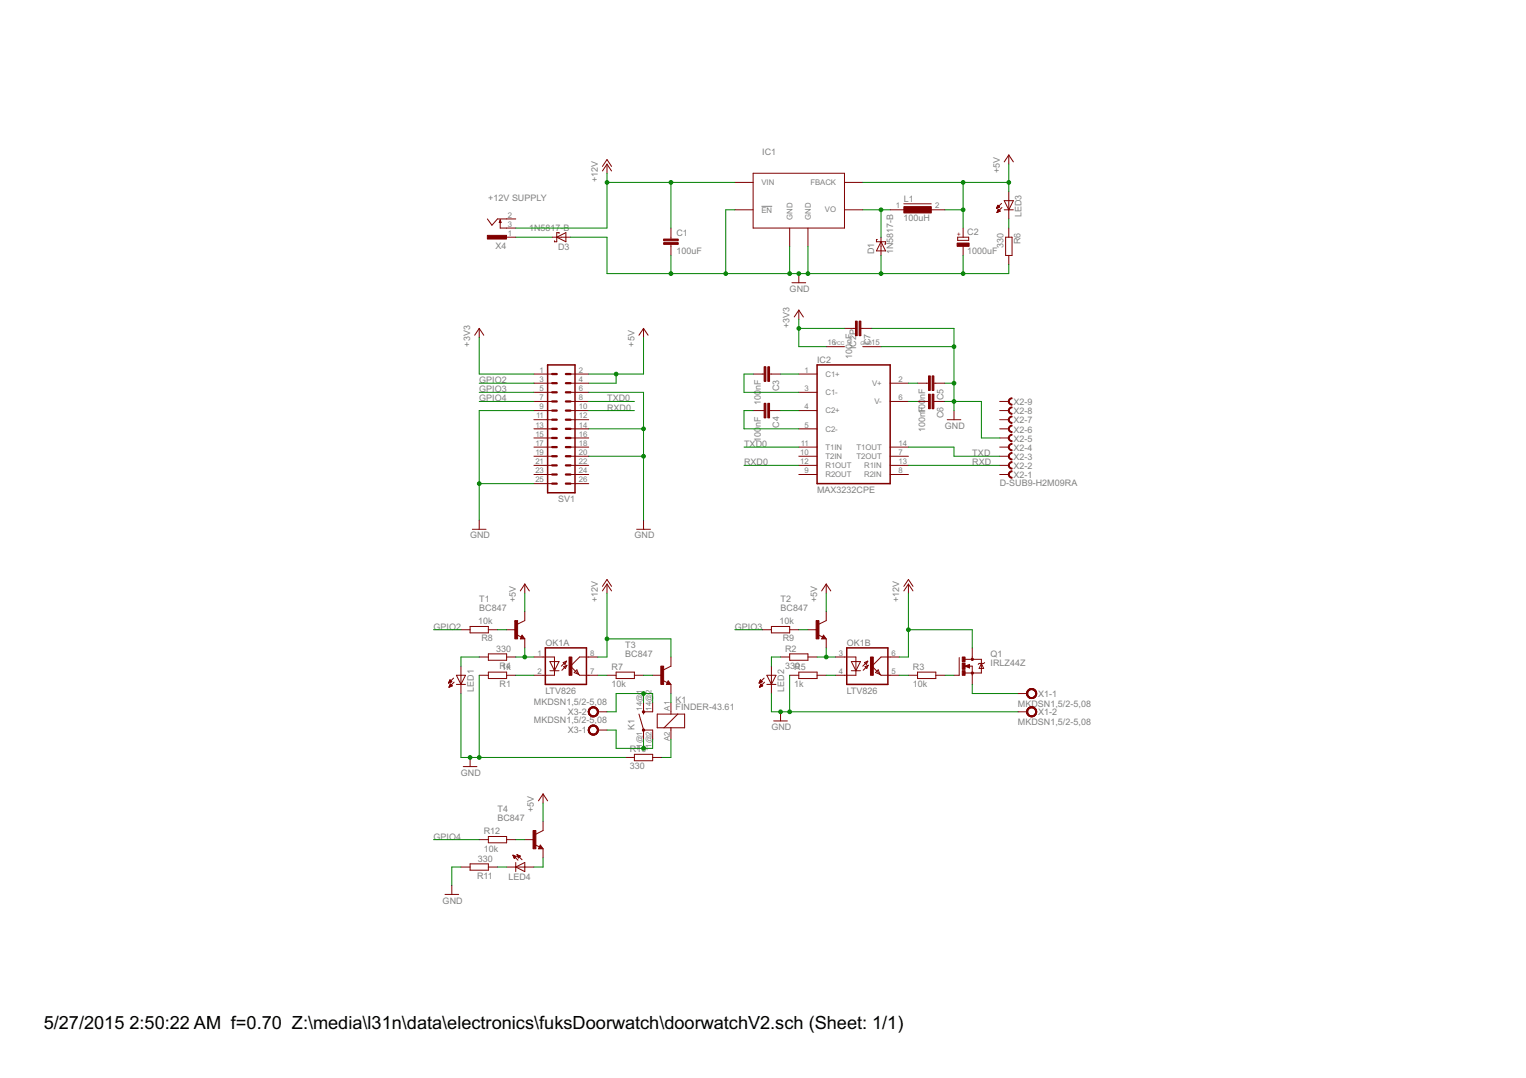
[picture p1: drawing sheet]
<svg xmlns="http://www.w3.org/2000/svg" width="297mm" height="210mm" viewBox="0 0 297 210" stroke-linecap="round" stroke-linejoin="round" font-family="sans-serif">
<path d="M148.2 40.2h2.1" fill="none" stroke="#808080" stroke-width=".19"/>
<g fill="none" stroke="#800000" stroke-width=".19">
<path d="M117.3 32.4l.9-1.3 .8 1.3M118.2 32l.8 1.3M118.2 32l-.9 1.3M118.2 32v1.7M143 35.5h3.6M146.6 33.7h17.8v10.7h-17.8zM164.4 35.5h3.5M175.9 39.7h5.4M194.9 39.6l-.9 1M195.5 39.1h1.8l-.9 1.8zM196.4 30.2l.9 1.3M196.4 30.2l-.9 1.3"/>
<path d="M196.4 30.2v1.8M196.4 37.3v5.3M94.9 42.6l.9 1.3 1-1.3h3.6M97.4 42.8v1.6h3M97.4 42.8l.1 .5h-.3zM98.6 46.2h1.8M107.5 46.2h3.5M108.4 46.2l1.8-.9v1.8zM108.8 45.5v-.2h-.4v1.8h-.5v-.2M130.6 44.4v2.1M130.6 47.6v2.1M143 40.9h3.6"/>
<path d="M153.7 44.4v3.6M154.2 55.1h2.6M155.5 53.3v1.8M157.3 44.4v3.6M164.4 40.9h3.5M170.8 46.6h-.2v.5h1.8v.4h-.2M171.5 47.1l.9 1.8h-1.8zM171.5 46.2v3.5M173.3 40.9h3.5M180.4 40.9h3.5M186.4 46.2h2.2v.6h-2.2zM187.5 44.4v1.8"/>
<path d="M187.5 48v1.7M194 40.5h.1M194 40.4h.3M194.1 40.4h.3M194.1 41.4h.1M194.1 40.3h.5M194.1 41.3h.2M194.1 40.2h.4M194.1 41.2h.4M194.2 40.2h.2M194.2 41.1h.4M194.2 40.1h.2"/>
<path d="M194.2 41h.4M194.2 40h.1M194.2 41h.3M194.3 40.9h.2M194.3 40.8h.1M194.3 40.7l.4 .4-.6 .3zM194.6 40.3l-.4-.3-.2 .6M194.6 40.3l-.6 .3M195 40.4l-.9 1M195.5 40.9h1.8M195.7 46.2h1.3v3.5h-1.3zM196.4 44.4v1.8"/>
<path d="M196.4 49.7v1.8M93.3 63.9v1.8M93.3 63.9l.9 1.4M93.3 63.9l-.9 1.4M103.9 72.8h3.6M103.9 74.6h3.6M103.9 76.4h3.6M103.9 78.2h3.6M103.9 79.9h3.6M111 72.8h3.6M111 74.6h3.6M111 76.4h3.6"/>
<path d="M111 78.2h3.6M111 79.9h3.6M125.3 63.9v1.8M125.3 63.9l.9 1.4M125.3 63.9l-.9 1.4M146.6 72.8h2.1M146.6 79.9h2.1M149.8 72.8h2.1M149.8 79.9h2.1M155.5 60.4v1.8M155.5 72.8h3.5M155.5 76.4h3.5"/>
<path d="M155.5 79.9h3.5M155.5 60.4l.9 1.3M155.5 60.4l-.9 1.3M160.8 67.5h3.6M164.4 63.9h2.1M167.6 63.9h2.1M167.9 67.5h3.6M173.3 74.6h3.5M173.3 78.2h3.5M178.6 74.6h2.1M178.6 78.2h2.1M181.8 74.6h2.1"/>
<path d="M181.8 78.2h2.1M185.7 79.9v1.8M194.6 78.2h1.8M194.6 79.9h1.8M103.9 81.7h3.6M103.9 83.5h3.6M103.9 85.3h3.6M103.9 87.1h3.6M103.9 88.8h3.6M103.9 90.6h3.6M103.9 92.4h3.6M103.9 94.2h3.6"/>
<path d="M111 81.7h3.6M111 83.5h3.6M111 85.3h3.6M111 87.1h3.6M111 88.8h3.6M111 90.6h3.6M111 92.4h3.6M111 94.2h3.6M155.5 83.5h3.5M155.5 87.1h3.5M155.5 88.8h3.5M155.5 90.6h3.5"/>
<path d="M155.5 92.4h3.5M173.3 87.1h3.5M173.3 88.8h3.5M173.3 90.6h3.5M173.3 92.4h3.5M184.4 81.7h2.6M194.6 81.7h1.8M194.6 83.5h1.8M194.6 85.3h1.8M194.6 87.1h1.8M194.6 88.8h1.8M194.6 90.6h1.8"/>
<path d="M194.6 92.4h1.8M91.9 103.1h2.7M93.3 101.3v1.8M102.2 119.1v1.7l-1.5 .7M102.2 113.7v1.8M102.2 113.7l.8 1.4M102.2 113.7l-.9 1.4M117.3 114.2l.9-1.4 .8 1.4M118.2 113.7v1.8M118.2 113.7l.8 1.4M118.2 113.7l-.9 1.4M123.9 103.1h2.7"/>
<path d="M125.3 101.3v1.8M160.8 113.7l.9 1.4M160.8 113.7l-.9 1.4M160.8 113.7v1.8M160.8 119.1v1.7l-1.4 .7M175.9 114.2l.9-1.4 .9 1.4M176.8 113.7l.9 1.4M176.8 113.7l-.9 1.4M176.8 113.7v1.8M87.3 132.9h.1M87.4 132.9h.2M87.4 132.8h.4"/>
<path d="M87.4 133.8h.1M87.4 132.7h.5M87.5 132.7h.4M87.5 133.7h.2M87.5 133.6h.3M87.5 132.6h.3M87.5 132.5h.2M87.5 133.6h.5M87.5 133.5h.5M87.6 132.4h.1M87.6 133.4h.3M87.6 133.3h.2"/>
<path d="M87.7 133.2h.1M87.7 133.2l.3 .3-.6 .3zM87.9 132.7l-.3-.3-.3 .6M87.9 132.7l-.6 .3M88.3 132l-1 1M88.4 132.8l-1 1M88.8 131.5h1.8l-.9 1.8zM88.8 133.3h1.8M89.7 129.7v5.3M89.7 122.6h1.8M91.5 122h3.6v1.2h-3.6zM93.3 127.9h1.8"/>
<path d="M93.3 131.5h1.8M95.1 130.9h3.5v1.2h-3.5zM95.1 127.3h3.5v1.3h-3.5zM95.1 122.6h1.7M98.6 127.9h1.8M98.6 131.5h1.8M98.6 122.6h1.8M100.6 123.6l.9 .4M101.6 123.7l.6 .7h-.9zM101.6 124l.1 .2h-.2l.1-.4 .4 .5h-.5M102.2 124.4v1.8M103.9 127.9h4v3.6h-4"/>
<path d="M107 128.8h1.8l-.9 1.8zM107 130.6h1.8M109.6 129l.7-.3-.3 .7zM109.7 129.8l.6-.3-.2 .7zM110.3 128.7l-1 1M110.3 129.5l-.9 1M112.3 130.4l.3 .9-.8-.3zM116.4 127.9h-3.6l-1.8 1.8 1.8 1.8h3.6M116.4 138.6h1.8M118.2 131.5h1.7M119.9 130.9h3.6v1.2h-3.6zM123.5 131.5h1.8"/>
<path d="M124.4 139l.9 3.1v1.8M125.3 136.8v2.2M127 131.5h1.8M127 136.8v1.8h-1.7M127.9 139h5.4v2.7h-5.4zM129 132.5l.9 .4M130.1 132.6l.5 .7h-.9zM130.1 132.9l.1 .2h-.3l.2-.4 .3 .5h-.5M130.6 127.9v1.8l-1.4 .7M130.6 133.3v1.7M130.6 136.8v2.2M131.9 139l-2.6 2.7"/>
<path d="M147.8 132.9h.1M147.8 132.9h.3M147.8 132.8h.4M147.8 133.8h.1M147.9 132.7h.5M147.9 133.7h.2M147.9 132.7h.4M147.9 133.6h.4M147.9 132.6h.3M148 133.6h.4M148 132.5h.1M148 133.5h.4"/>
<path d="M148 132.4h.1M148 133.4h.3M148 133.3h.3M148.1 133.2h.1M148.1 133.2l.4 .3-.7 .3zM148.4 132.7l-.4-.3-.2 .6M148.4 132.7l-.6 .3M148.4 122.6h1.8M148.7 132l-.9 1M148.8 132.8l-1 1M149.3 131.5h1.7l-.8 1.8zM149.3 133.3h1.7"/>
<path d="M150.2 122h3.5v1.2h-3.5zM150.2 129.7v5.3M151.9 127.9h1.8M151.9 138.6v1.8M153.7 127.3h3.6v1.3h-3.6zM153.7 131.5h1.8M153.7 122.6h1.8M155.5 130.9h3.5v1.2h-3.5zM157.3 127.9h1.7M157.3 122.6h1.7M159 131.5h1.8M159.3 123.6l.8 .4"/>
<path d="M160.3 123.7l.5 .7h-.9zM160.3 124l.1 .2h-.3l.2-.4 .3 .5h-.5M160.8 124.4v1.8M162.6 127.9h4v3.6h-4M165.7 130.6h1.8M165.7 128.8h1.8l-.9 1.8zM168.3 129l.6-.3-.3 .7zM168.4 129.8l.6-.3-.3 .7zM168.9 128.7l-1 1M169 129.5l-1 1M170.4 131l.5-.6 .4 .9zM171.3 131.3l.2 .2h3.5"/>
<path d="M175 127.9h-3.5l-1.8 1.8 1.6 1.6M176.8 131.5h1.8M178.6 130.9h3.6v1.2h-3.6zM182.2 131.5h1.7M186.7 128v3.5h-1M187.8 129.7l.9-.3v.7zM187.9 128.4h3.1v2.6h-3.2M188.6 129.7h.7v3.6M189.3 126.2v2.2M191 129.2l.5 1h-.9zM191.7 129l-.2 .2h-.9l-.2 .2M198.1 135h1.8"/>
<path d="M198.1 138.6h1.8M90.2 149.3h2.6M91.5 147.5v1.8M105.7 159.9v1.8l-1.4 .7M105.7 154.6v1.8M105.7 154.6l.9 1.3M105.7 154.6l-.9 1.3M116.4 142.2h1.8M121.7 147.5h1.8M123.5 146.9h3.5v1.2h-3.5zM125.3 142.2h1.7v1.7M127 147.5h1.8"/>
<path d="M130.6 141.7v2.2M150.6 140.4h2.7M86.6 174.2h2.7M87.9 172.4v1.8M89.7 168.8h1.8M91.5 168.2h3.6v1.2h-3.6zM93.3 163.5h1.8M95.1 162.9h3.5v1.2h-3.5zM95.1 168.8h1.7M98.6 168.8h5.3M98.6 163.5h1.8M99.8 166.5l1 1"/>
<path d="M99.8 166.5l.7 .3-.4 .3M99.8 166.5l.3 .6M99.9 166.6h.1M99.9 166.7h.3M99.9 166.7h.5M100 166.8h.4M100 166.9h.4M100 167h.3M100.1 167h.1M100.1 167.1h.1M100.4 168.8l1.8-.9v1.8zM100.4 167.9v1.8"/>
<path d="M100.6 166.4l1 1M100.6 166.4l.7 .3-.4 .3zM100.6 166.4h.1M100.7 166.5h.1M100.7 166.6h.3M100.8 166.7h.4M100.8 166.8h.4M100.8 166.9h.3M100.9 167h.1M102.2 163.5h1.7M104.2 164.5l.8 .4M105.2 164.5l.5 .8h-.9z"/>
<path d="M105.2 164.9l.1 .2h-.3l.2-.4 .3 .5h-.5M105.7 165.3v1.7"/>
</g>
<g fill="#800000" stroke="#800000" stroke-width=".19">
<path d="M175.9 40.2h5.4v1.3h-5.4z"/>
<path d="M129.2 47.2h2.8v.4h-2.8z"/>
<path d="M129.2 46.5h2.8v.4h-2.8z"/>
<path d="M186.3 47.3h2.3v.7h-2.3z"/>
<path d="M148.7 71.4h.4v2.9h-.4z"/>
<path d="M149.5 71.4h.3v2.9h-.3z"/>
<path d="M148.7 78.5h.4v2.9h-.4z"/>
<path d="M149.5 78.5h.3v2.9h-.3z"/>
<path d="M180.7 73.2h.4v2.8h-.4z"/>
<path d="M181.4 73.2h.4v2.8h-.4z"/>
<path d="M180.7 76.8h.4v2.8h-.4z"/>
<path d="M181.4 76.8h.4v2.8h-.4z"/>
<path d="M166.5 62.5h.4v2.9h-.4z"/>
<path d="M167.2 62.5h.4v2.9h-.4z"/>
<path d="M110.8 127.9h.5v3.6h-.5z"/>
<path d="M169.4 127.9h.6v3.6h-.6z"/>
<path d="M187.3 130.6h.6v.9h-.6z"/>
<path d="M187.3 127.9h.6v.9h-.6z"/>
<path d="M187.3 129.1h.6v1.2h-.6z"/>
<path d="M94.9 45.8h3.7v.7h-3.7z"/>
<path d="M100.2 120.8h.6v3.6h-.6z"/>
<path d="M158.9 120.8h.5v3.6h-.5z"/>
<path d="M128.6 129.7h.6v3.6h-.6z"/>
<path d="M103.8 161.7h.5v3.6h-.5z"/>
</g>
<path d="M106.6 71.1h5.3v24.8h-5.3zM159 71.1h14.3v23.1h-14.3zM106.2 126.2h8v7.1h-8zM164.8 126.2h8v7.1h-8z" fill="none" stroke="#800000" stroke-width=".3"/>
<g fill="none" stroke="#800000" stroke-width=".44">
<path d="M107.5 79.9h.9M107.5 78.2h.9M107.5 76.4h.9M107.5 74.6h.9M107.5 72.8h.9M110.2 79.9h.8M110.2 78.2h.8M110.2 76.4h.8M110.2 74.6h.8M110.2 72.8h.8M107.5 81.7h.9M107.5 83.5h.9"/>
<path d="M107.5 85.3h.9M107.5 87.1h.9M107.5 88.8h.9M107.5 90.6h.9M107.5 92.4h.9M107.5 94.2h.9M110.2 81.7h.8M110.2 83.5h.8M110.2 85.3h.8M110.2 87.1h.8M110.2 88.8h.8M110.2 90.6h.8"/>
<path d="M110.2 92.4h.8M110.2 94.2h.8"/>
</g>
<g fill="#800000" stroke="#800000" stroke-width=".19">
<path d="M196.5 91.9l.4-.2h.1v.2a.53 .53 0 0 0-.5 .5 .53 .53 0 0 0 .5 .5v.2a.71 .71 0 0 1-.7-.4 .71 .71 0 0 1 .2-.8z" fill-rule="evenodd"/>
<path d="M196.5 90.1l.4-.2h.1v.2a.53 .53 0 0 0-.5 .5 .53 .53 0 0 0 .5 .5v.2a.71 .71 0 0 1-.7-.4 .71 .71 0 0 1 .2-.8z" fill-rule="evenodd"/>
<path d="M196.5 88.3l.4-.2h.1v.2a.53 .53 0 0 0-.5 .5 .53 .53 0 0 0 .5 .6v.2a.71 .71 0 0 1-.7-.5 .71 .71 0 0 1 .2-.8z" fill-rule="evenodd"/>
<path d="M196.5 86.6l.4-.3h.1v.2a.53 .53 0 0 0-.5 .6 .53 .53 0 0 0 .5 .5v.2a.71 .71 0 0 1-.7-.5 .71 .71 0 0 1 .2-.7z" fill-rule="evenodd"/>
<path d="M196.5 84.8l.4-.2h.1v.2a.53 .53 0 0 0-.5 .5 .53 .53 0 0 0 .5 .5v.2a.71 .71 0 0 1-.7-.4 .71 .71 0 0 1 .2-.8z" fill-rule="evenodd"/>
<path d="M196.5 83l.4-.2h.1v.2a.53 .53 0 0 0-.5 .5 .53 .53 0 0 0 .5 .5v.2a.71 .71 0 0 1-.7-.4 .71 .71 0 0 1 .2-.8z" fill-rule="evenodd"/>
<path d="M196.5 81.2l.4-.2h.1v.2a.53 .53 0 0 0-.5 .5 .53 .53 0 0 0 .5 .6v.1a.71 .71 0 0 1-.7-.4 .71 .71 0 0 1 .2-.8z" fill-rule="evenodd"/>
<path d="M196.5 79.4l.4-.2h.1v.2a.53 .53 0 0 0-.5 .5 .53 .53 0 0 0 .5 .6v.2a.71 .71 0 0 1-.7-.5 .71 .71 0 0 1 .2-.8z" fill-rule="evenodd"/>
<path d="M196.5 77.7l.4-.2h.1v.1a.53 .53 0 0 0-.5 .6 .53 .53 0 0 0 .5 .5v.2a.71 .71 0 0 1-.7-.4 .71 .71 0 0 1 .2-.8z" fill-rule="evenodd"/>
<path d="M189.1 130.9h.3v.3h-.3z" fill-rule="evenodd"/>
<path d="M189.1 128.2h.3v.3h-.3z" fill-rule="evenodd"/>
<path d="M200 134.5a.98 .98 0 0 1 1.6 0 .98 .98 0 0 1-.5 1.5 .98 .98 0 0 1-1.3-1h.2a.8 .8 0 0 1 1.2-.6 .8 .8 0 0 1 .1 1.3 .8 .8 0 0 1-1.3-.4v-.3h-.2z" fill-rule="evenodd"/>
<path d="M200 134.5a.98 .98 0 0 1 1.6 0 .98 .98 0 0 1-.5 1.5 .98 .98 0 0 1-1.3-1h.2a.8 .8 0 0 1 1.2-.6 .8 .8 0 0 1 .1 1.3 .8 .8 0 0 1-1.3-.4v-.3h-.2z" fill-rule="evenodd"/>
<path d="M200 134.5a.98 .98 0 0 1 1.6 0 .98 .98 0 0 1-.5 1.5 .98 .98 0 0 1-1.3-1h.2a.8 .8 0 0 1 1.2-.6 .8 .8 0 0 1 .1 1.3 .8 .8 0 0 1-1.3-.4v-.3h-.2z" fill-rule="evenodd"/>
<path d="M200 138a.98 .98 0 0 1 1.6 0 .98 .98 0 0 1-.5 1.5 .98 .98 0 0 1-1.3-.9h.2a.8 .8 0 0 1 1.2-.7 .8 .8 0 0 1 .1 1.4 .8 .8 0 0 1-1.3-.5v-.2h-.2z" fill-rule="evenodd"/>
<path d="M200 138a.98 .98 0 0 1 1.6 0 .98 .98 0 0 1-.5 1.5 .98 .98 0 0 1-1.3-.9h.2a.8 .8 0 0 1 1.2-.7 .8 .8 0 0 1 .1 1.4 .8 .8 0 0 1-1.3-.5v-.2h-.2z" fill-rule="evenodd"/>
<path d="M200 138a.98 .98 0 0 1 1.6 0 .98 .98 0 0 1-.5 1.5 .98 .98 0 0 1-1.3-.9h.2a.8 .8 0 0 1 1.2-.7 .8 .8 0 0 1 .1 1.4 .8 .8 0 0 1-1.3-.5v-.2h-.2z" fill-rule="evenodd"/>
<path d="M125.1 142h.3v.3h-.3z" fill-rule="evenodd"/>
<path d="M125.1 138.5h.3v.3h-.3z" fill-rule="evenodd"/>
<path d="M114.7 141.6a.98 .98 0 0 1 1.6 0 .98 .98 0 0 1-.5 1.5 .98 .98 0 0 1-1.3-.9h.2a.8 .8 0 0 1 1.2-.7 .8 .8 0 0 1 .1 1.3 .8 .8 0 0 1-1.3-.4v-.2h-.2z" fill-rule="evenodd"/>
<path d="M114.7 141.6a.98 .98 0 0 1 1.6 0 .98 .98 0 0 1-.5 1.5 .98 .98 0 0 1-1.3-.9h.2a.8 .8 0 0 1 1.2-.7 .8 .8 0 0 1 .1 1.3 .8 .8 0 0 1-1.3-.4v-.2h-.2z" fill-rule="evenodd"/>
<path d="M114.7 141.6a.98 .98 0 0 1 1.6 0 .98 .98 0 0 1-.5 1.5 .98 .98 0 0 1-1.3-.9h.2a.8 .8 0 0 1 1.2-.7 .8 .8 0 0 1 .1 1.3 .8 .8 0 0 1-1.3-.4v-.2h-.2z" fill-rule="evenodd"/>
<path d="M114.7 138a.98 .98 0 0 1 1.6 0 .98 .98 0 0 1-.5 1.5 .98 .98 0 0 1-1.3-.9h.2a.8 .8 0 0 1 1.2-.7 .8 .8 0 0 1 .1 1.4 .8 .8 0 0 1-1.3-.5v-.2h-.2z" fill-rule="evenodd"/>
<path d="M114.7 138a.98 .98 0 0 1 1.6 0 .98 .98 0 0 1-.5 1.5 .98 .98 0 0 1-1.3-.9h.2a.8 .8 0 0 1 1.2-.7 .8 .8 0 0 1 .1 1.4 .8 .8 0 0 1-1.3-.5v-.2h-.2z" fill-rule="evenodd"/>
<path d="M114.7 138a.98 .98 0 0 1 1.6 0 .98 .98 0 0 1-.5 1.5 .98 .98 0 0 1-1.3-.9h.2a.8 .8 0 0 1 1.2-.7 .8 .8 0 0 1 .1 1.4 .8 .8 0 0 1-1.3-.5v-.2h-.2z" fill-rule="evenodd"/>
</g>
<path d="M188.6 129.5l-.6 .2 .6 .2v-.2h-.1" fill="none" stroke="#800000" stroke-width=".23"/>
<g fill="none" stroke="#008000" stroke-width=".19">
<path d="M118.2 33.7v10.7h-17.8M118.2 35.5h24.8M130.6 35.5v8.9M167.9 35.5h28.5M187.5 35.5v8.9M196.4 32v5.3M100.4 46.2h7.1M111 46.2h7.2v7.1h78.2v-1.8M130.6 49.7v3.6M143 40.9h-1.7v12.4M153.7 48v5.3M157.3 48v5.3"/>
<path d="M167.9 40.9h5.4M171.5 40.9v5.3M171.5 49.7v3.6M183.9 40.9h3.6M187.5 49.7v3.6M196.4 42.6v1.8M93.3 76.4h10.6M93.3 65.7v7.1h10.6M93.3 74.6h10.6M93.3 78.2h10.6M103.9 79.9h-10.6v21.4M114.6 76.4h10.7v24.9"/>
<path d="M114.6 79.9h8.9M114.6 78.2h8.9M119.9 72.8v1.8h-5.3M125.3 65.7v7.1h-10.7M146.6 72.8h-1.8v3.6h10.7M146.6 79.9h-1.8v3.6h10.7M151.9 79.9h3.6M151.9 72.8h3.6M155.5 62.2v5.3h5.3M155.5 63.9h8.9M169.7 63.9h16v16M171.5 67.5h14.2"/>
<path d="M176.8 74.6h1.8M176.8 78.2h1.8M183.9 74.6h1.8M183.9 78.2h7.1v7.1h3.6M93.3 94.2h10.6M114.6 83.5h10.7M114.6 88.8h10.7M144.8 87.1h10.7M144.8 90.6h10.7M176.8 87.1h8.9v1.7h8.9M176.8 90.6h17.8M102.2 115.5v3.6"/>
<path d="M118.2 115.5v12.4h-1.8M160.8 115.5v3.6M176.8 115.5v12.4h-1.8M84.4 122.6h5.3M89.7 135v12.5h32M93.3 131.5v16M93.3 127.9h-3.6v1.8M96.8 122.6h1.8M100.4 127.9h3.5M100.4 131.5h3.5M102.2 126.2v1.7M116.4 131.5h1.8"/>
<path d="M118.2 124.4h12.4v3.5M125.3 135v1.8M125.3 131.5h1.7M127 136.8v-1.8h-7.1v3.6h-1.7M130.6 135v1.8M143 122.6h5.4M150.2 135v3.6h47.9M151.9 127.9h-1.7v1.8M153.7 131.5v7.1M155.5 122.6h1.8M159 127.9h3.6M160.8 126.2v1.7"/>
<path d="M160.8 131.5h1.8M175 131.5h1.8M176.8 122.6h12.5v3.6M183.9 131.5h1.8M189.3 133.3v1.7h8.8M105.7 156.4v3.5M118.2 142.2h1.7v3.5h7.1v-1.8M125.3 143.9v1.8M130.6 143.9v3.6h-1.8M84.4 163.5h8.9M89.7 168.8h-1.8v3.6M96.8 168.8h1.8"/>
<path d="M100.4 163.5h1.8M105.7 167v1.8h-1.8"/>
</g>
<g fill="#008000" stroke="#008000" stroke-width=".19">
<circle cx="155.5" cy="53.3" r=".36"/>
<circle cx="153.7" cy="53.3" r=".36"/>
<circle cx="157.3" cy="53.3" r=".36"/>
<circle cx="171.5" cy="53.3" r=".36"/>
<circle cx="141.3" cy="53.3" r=".36"/>
<circle cx="130.6" cy="53.3" r=".36"/>
<circle cx="187.5" cy="53.3" r=".36"/>
<circle cx="125.3" cy="83.5" r=".36"/>
<circle cx="125.3" cy="88.8" r=".36"/>
<circle cx="93.3" cy="94.2" r=".36"/>
<circle cx="185.7" cy="78.2" r=".36"/>
<circle cx="185.7" cy="74.6" r=".36"/>
<circle cx="185.7" cy="67.5" r=".36"/>
<circle cx="91.5" cy="147.5" r=".36"/>
<circle cx="93.3" cy="147.5" r=".36"/>
<circle cx="151.9" cy="138.6" r=".36"/>
<circle cx="153.7" cy="138.6" r=".36"/>
<circle cx="171.5" cy="40.9" r=".36"/>
<circle cx="187.5" cy="40.9" r=".36"/>
<circle cx="187.5" cy="35.5" r=".36"/>
<circle cx="196.4" cy="35.5" r=".36"/>
<circle cx="119.9" cy="72.8" r=".36"/>
<circle cx="155.5" cy="63.9" r=".36"/>
<circle cx="130.6" cy="35.5" r=".36"/>
<circle cx="118.2" cy="35.5" r=".36"/>
<circle cx="176.8" cy="122.6" r=".36"/>
<circle cx="118.2" cy="124.4" r=".36"/>
<circle cx="102.2" cy="127.9" r=".36"/>
<circle cx="160.8" cy="127.9" r=".36"/>
<circle cx="125.3" cy="145.7" r=".36"/>
<circle cx="125.3" cy="135" r=".36"/>
</g>
<g font-size="4">
<text x="8.5" y="200.4">5/27/2015</text>
<text x="25.2" y="200.4">2:50:22 AM f=0.70 Z:\media\l31n\data\electronics\fuksDoorwatch\doorwatchV2.sch (Sheet: 1/1)</text>
</g>
<g font-size="1.9" fill="#808080">
<text x="116.4" y="35.5" transform="rotate(-90 116.4 35.5)">+12V</text>
<text x="148.4" y="30.2">IC1</text>
<text x="194.6" y="33.7" transform="rotate(-90 194.6 33.7)">+5V</text>
<text x="95.1" y="39.1">+12V SUPPLY</text>
<text x="175.9" y="39.2">L1</text>
<text x="103" y="45">1N5817-B</text>
<text x="131.7" y="45.9">C1</text>
<text x="175.8" y="43">100uH</text>
<text x="188.3" y="45.8">C2</text>
<text x="198.7" y="47.5" transform="rotate(-90 198.7 47.5)">R6</text>
<text x="198.9" y="42.3" transform="rotate(-90 198.9 42.3)">LED3</text>
<text x="96.4" y="48.5">X4</text>
<text x="108.6" y="48.8">D3</text>
<text x="131.7" y="49.5">100uF</text>
<text x="170.2" y="49.6" transform="rotate(-90 170.2 49.6)">D1</text>
<text x="173.9" y="49.6" transform="rotate(-90 173.9 49.6)">1N5817-B</text>
<text x="188.3" y="49.4">1000uF</text>
<text x="195.3" y="48.2" transform="rotate(-90 195.3 48.2)">330</text>
<text x="153.7" y="56.8">GND</text>
<text x="153.7" y="64" transform="rotate(-90 153.7 64)">+3V3</text>
<text x="91.5" y="67.5" transform="rotate(-90 91.5 67.5)">+3V3</text>
<text x="123.5" y="67.5" transform="rotate(-90 123.5 67.5)">+5V</text>
<text x="159" y="70.6">IC2</text>
<text x="165.9" y="70" transform="rotate(-90 165.9 70)">100nF</text>
<text x="166.7" y="68" transform="rotate(-90 166.7 68)">IC2P</text>
<text x="169.4" y="67.3" transform="rotate(-90 169.4 67.3)">C7</text>
<text x="93.3" y="74.6">GPIO2</text>
<text x="93.3" y="76.4">GPIO3</text>
<text x="148.1" y="76" transform="rotate(-90 148.1 76)">nF</text>
<text x="151.7" y="76.1" transform="rotate(-90 151.7 76.1)">C3</text>
<text x="93.3" y="78.2">GPIO4</text>
<text x="118.2" y="78.2">TXD0</text>
<text x="118.2" y="79.9">RXD0</text>
<text x="148.1" y="83.1" transform="rotate(-90 148.1 83.1)">nF</text>
<text x="148.1" y="78.9" transform="rotate(-90 148.1 78.9)">100</text>
<text x="151.7" y="83.3" transform="rotate(-90 151.7 83.3)">C4</text>
<text x="183.7" y="81.5" transform="rotate(-90 183.7 81.5)">C6 C5</text>
<text x="183.9" y="83.5">GND</text>
<text x="197.3" y="82.4">X2-7</text>
<text x="197.3" y="80.7">X2-8</text>
<text x="197.3" y="78.9">X2-9</text>
<text x="144.8" y="87.1">TXD0</text>
<text x="148.1" y="86" transform="rotate(-90 148.1 86)">100</text>
<text x="180.1" y="84.2" transform="rotate(-90 180.1 84.2)">100n1F00nF</text>
<text x="189.3" y="88.8">TXD</text>
<text x="197.3" y="89.6">X2-3</text>
<text x="197.3" y="87.8">X2-4</text>
<text x="197.3" y="86">X2-5</text>
<text x="197.3" y="84.2">X2-6</text>
<text x="144.8" y="90.6">RXD0</text>
<text x="159" y="95.9">MAX3232CPE</text>
<text x="189.3" y="90.6">RXD</text>
<text x="194.6" y="94.6">D-SUB9-H2M09RA</text>
<text x="197.3" y="93.1">X2-1</text>
<text x="197.3" y="91.3">X2-2</text>
<text x="108.6" y="97.7">SV1</text>
<text x="91.5" y="104.8">GND</text>
<text x="123.5" y="104.8">GND</text>
<text x="93.3" y="119.1">BC847</text>
<text x="93.3" y="117.3">T1</text>
<text x="100.4" y="117.3" transform="rotate(-90 100.4 117.3)">+5V</text>
<text x="116.4" y="117.3" transform="rotate(-90 116.4 117.3)">+12V</text>
<text x="151.9" y="119.1">BC847</text>
<text x="151.9" y="117.3">T2</text>
<text x="159" y="117.3" transform="rotate(-90 159 117.3)">+5V</text>
<text x="175" y="117.3" transform="rotate(-90 175 117.3)">+12V</text>
<text x="84.4" y="122.6">GPIO2</text>
<text x="93.1" y="121.5">10k</text>
<text x="93.7" y="124.9">R8</text>
<text x="106.2" y="125.7">OK1A</text>
<text x="143" y="122.6">GPIO3</text>
<text x="151.7" y="121.5">10k</text>
<text x="152.4" y="124.9">R9</text>
<text x="164.8" y="125.7">OK1B</text>
<text x="96.6" y="126.9">330</text>
<text x="97.3" y="130.2">R4</text>
<text x="97.6" y="130.4">1k</text>
<text x="119" y="130.4">R7</text>
<text x="121.7" y="127.9">BC847</text>
<text x="121.7" y="126.2">T3</text>
<text x="152.8" y="130.3">33R5</text>
<text x="152.8" y="126.9">R2</text>
<text x="154.8" y="130.3">0</text>
<text x="177.7" y="130.4">R3</text>
<text x="192.8" y="129.7">IRLZ44Z</text>
<text x="192.8" y="127.9">Q1</text>
<text x="92.2" y="134.7" transform="rotate(-90 92.2 134.7)">LED1</text>
<text x="97.3" y="133.8">R1</text>
<text x="103.9" y="137.3">MKDSN1,5/2-5,08</text>
<text x="106.2" y="135.1">LTV826</text>
<text x="119" y="133.8">10k</text>
<text x="131.5" y="136.8">K1</text>
<text x="152.6" y="134.7" transform="rotate(-90 152.6 134.7)">LED2</text>
<text x="154.6" y="133.8">1k</text>
<text x="164.8" y="135.1">LTV826</text>
<text x="177.7" y="133.8">10k</text>
<text x="198.1" y="137.6">MKDSN1,5/2-5,08</text>
<text x="202.1" y="135.7">X1-1</text>
<text x="103.9" y="140.8">MKDSN1,5/2-5,08</text>
<text x="110.5" y="142.8">X3-1</text>
<text x="110.5" y="139.2">X3-2</text>
<text x="123.5" y="142.2" transform="rotate(-90 123.5 142.2)">K1</text>
<text x="131.5" y="138.3">FINDER-43.61</text>
<text x="150.2" y="142.2">GND</text>
<text x="198.1" y="141.2">MKDSN1,5/2-5,08</text>
<text x="202.1" y="139.2">X1-2</text>
<text x="122.6" y="149.8">330</text>
<text x="122.6" y="146.4">R10</text>
<text x="89.7" y="151">GND</text>
<text x="96.8" y="159.9">BC847</text>
<text x="96.8" y="158.2">T4</text>
<text x="103.9" y="158.2" transform="rotate(-90 103.9 158.2)">+5V</text>
<text x="84.4" y="163.5">GPIO4</text>
<text x="93" y="167.8">330</text>
<text x="94.2" y="165.8">10k</text>
<text x="94.2" y="162.4">R12</text>
<text x="92.9" y="171.1">R11</text>
<text x="99" y="171.3">LED4</text>
<text x="86.2" y="175.9">GND</text>
</g>
<g font-size="1.7" fill="#808080">
<text x="148.2" y="36">VIN</text>
<text x="148.2" y="41.4">EN</text>
<text x="157.8" y="36">FBACK</text>
<text x="160.6" y="41.4">VO</text>
<text x="174.4" y="40.6">1</text>
<text x="182" y="40.6">2</text>
<text x="98.9" y="45.9">1</text>
<text x="98.9" y="42.4">2</text>
<text x="98.9" y="44.2">3</text>
<text x="154.2" y="42.8" transform="rotate(-90 154.2 42.8)">GND</text>
<text x="157.8" y="42.8" transform="rotate(-90 157.8 42.8)">GND</text>
<text x="161.1" y="67.3">16</text>
<text x="169.6" y="67.3">15</text>
<text x="105" y="72.6">1</text>
<text x="105" y="74.4">3</text>
<text x="105" y="76.1">5</text>
<text x="105" y="77.9">7</text>
<text x="112.7" y="72.6">2</text>
<text x="112.7" y="74.4">4</text>
<text x="112.7" y="76.1">6</text>
<text x="112.7" y="77.9">8</text>
<text x="156.6" y="72.6">1</text>
<text x="156.6" y="76.1">3</text>
<text x="160.7" y="73.4">C1+</text>
<text x="160.7" y="76.9">C1-</text>
<text x="169.8" y="75.1">V+</text>
<text x="174.9" y="74.4">2</text>
<text x="174.9" y="77.9">6</text>
<text x="104.2" y="83.3">13</text>
<text x="104.3" y="81.5">11</text>
<text x="105" y="79.7">9</text>
<text x="112.7" y="79.7">10</text>
<text x="112.7" y="81.5">12</text>
<text x="112.7" y="83.3">14</text>
<text x="156.6" y="79.7">4</text>
<text x="156.6" y="83.3">5</text>
<text x="160.7" y="80.5">C2+</text>
<text x="170.2" y="78.7">V-</text>
<text x="104.2" y="85">15</text>
<text x="104.2" y="86.8">17</text>
<text x="104.2" y="88.6">19</text>
<text x="112.7" y="85">16</text>
<text x="112.7" y="86.8">18</text>
<text x="112.7" y="88.6">20</text>
<text x="155.8" y="88.6">10</text>
<text x="155.9" y="86.8">11</text>
<text x="160.7" y="84">C2-</text>
<text x="160.7" y="87.6">T1IN</text>
<text x="160.7" y="89.4">T2IN</text>
<text x="166.7" y="87.6">T1OUT</text>
<text x="166.7" y="89.4">T2OUT</text>
<text x="174.9" y="86.8">14</text>
<text x="174.9" y="88.6">7</text>
<text x="104.2" y="90.4">21</text>
<text x="104.2" y="92.1">23</text>
<text x="104.2" y="93.9">25</text>
<text x="112.7" y="90.4">22</text>
<text x="112.7" y="92.1">24</text>
<text x="112.7" y="93.9">26</text>
<text x="155.8" y="90.4">12</text>
<text x="156.6" y="92.1">9</text>
<text x="160.7" y="91.1">R1OUT</text>
<text x="160.7" y="92.9">R2OUT</text>
<text x="168.2" y="91.1">R1IN</text>
<text x="168.2" y="92.9">R2IN</text>
<text x="174.9" y="90.4">13</text>
<text x="174.9" y="92.1">8</text>
<text x="104.6" y="127.7">1</text>
<text x="104.6" y="131.2">2</text>
<text x="114.9" y="131.2">7</text>
<text x="114.9" y="127.7">8</text>
<text x="163.3" y="127.7">3</text>
<text x="163.3" y="131.2">4</text>
<text x="173.5" y="131.2">5</text>
<text x="173.5" y="127.7">6</text>
<text x="125" y="138.4" transform="rotate(-90 125 138.4)">14@1</text>
<text x="126.8" y="138.4" transform="rotate(-90 126.8 138.4)">14@2</text>
<text x="130.4" y="138.4" transform="rotate(-90 130.4 138.4)">A1</text>
<text x="125" y="146.3" transform="rotate(-90 125 146.3)">1</text>
<text x="125" y="145.6" transform="rotate(-90 125 145.6)">1@1</text>
<text x="126.8" y="146.3" transform="rotate(-90 126.8 146.3)">11@2</text>
<text x="130.4" y="144.2" transform="rotate(-90 130.4 144.2)">A2</text>
</g>
<text font-size="1.4" fill="#800000" x="187.1" y="45.9" transform="rotate(-90 187.1 45.9)">+</text>
<g font-size="1.1" fill="#808080">
<text x="162.3" y="67.2">VCC</text>
<text x="167.5" y="67.2">GND</text>
</g>
</svg>
